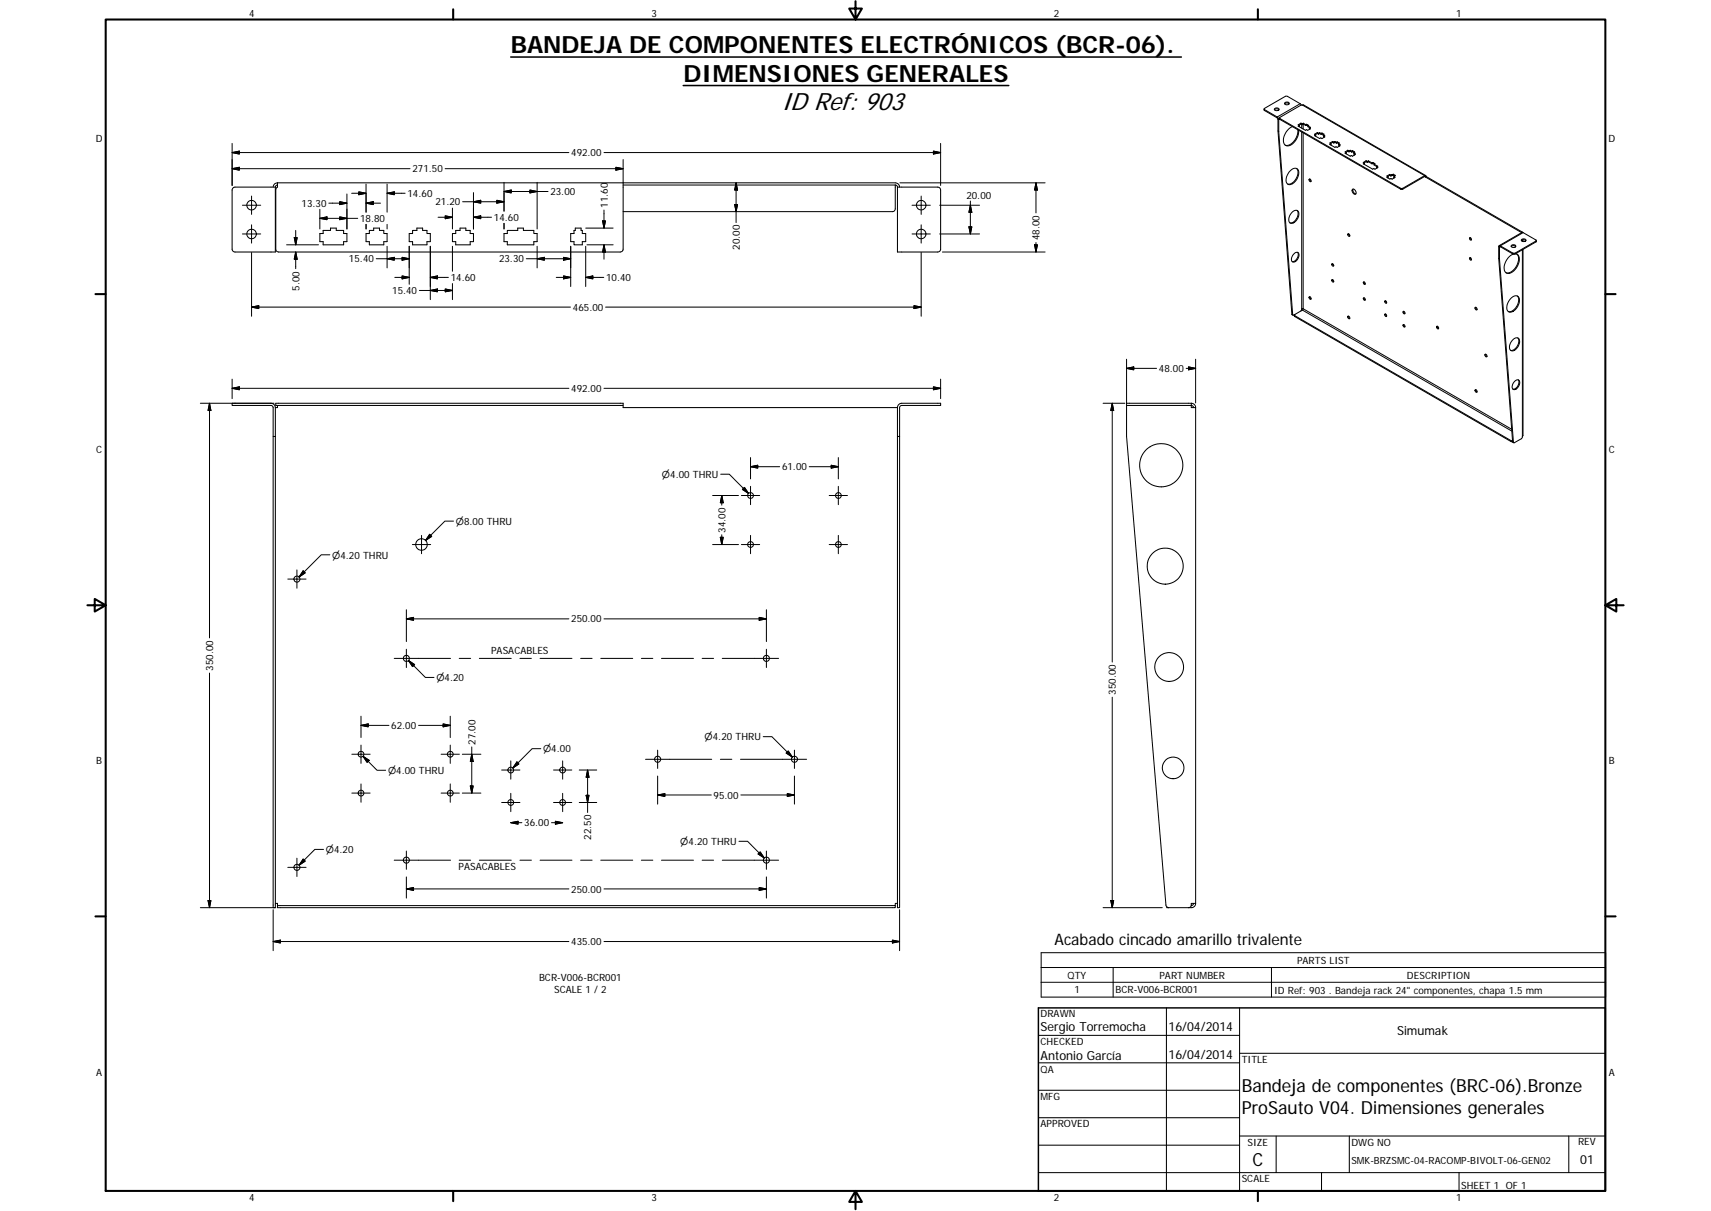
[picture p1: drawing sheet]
<svg xmlns="http://www.w3.org/2000/svg" width="594mm" height="420mm" viewBox="0 0 594 420" stroke-linecap="round" stroke-linejoin="round" font-family="sans-serif">
<g fill="none" stroke="#000" stroke-width=".36">
<path d="M438.9 37.8l.1 .5 4.7 2.8v4.3M442.5 38.1l.8-.4 .8 .4M442.6 37.7l.3-.2a.62 .62 0 0 1 .8-.1 .62 .62 0 0 1 .2 .8l-.2 .1a.7 .7 0 0 1-.8 .1 .7 .7 0 0 1-.3-.7zM446 36l.8-.3 .8 .3M446.1 35.6l.3-.1a.63 .63 0 0 1 .8-.1 .63 .63 0 0 1 .2 .8l-.2 .1a.68 .68 0 0 1-.8 .1 .68 .68 0 0 1-.3-.8zM451.8 36.4l-.4-.4-4.8-2.6-7.6 4.2v.4l4.5 2.6 .4 .5 .1 4.5M444 45.6l-.3-.2 4.9 63.6 .3 .3M444 45.6l4.8 63.6 .3 .2 .5-.3M444.3 40.9l.1 .5 41.9 24.2h.7l7.6-4.4 .3 .2M448 59.3a1.55 1.55 0 0 1 1.6-1 1.55 1.55 0 0 1 1.3 1.4 4 4 0 0 1-3.6 4.3 2.57 2.57 0 0 1-.1-3.7zM448.7 43.9a5.1 5.1 0 0 0-2.7 6.2 2.3 2.3 0 0 0 3.5-.9 5.2 5.2 0 0 0 1.4-4M450.2 58.4a3.9 3.9 0 0 1-1.8 5.2l-1.3 .2"/>
<path d="M450.6 45a5.2 5.2 0 0 1-3.8 5.5l-.5-.1M451.2 43.5l-.2 .4M451.2 43.5l-.5 .3 2.6 1.4 .3-.2 .4 .2 1-.5-.4-.3M451.7 43l.4 .3M451.7 42.7l-1 .6 .5 .2M451.7 43l-.7 .5M451.7 42.7v.3M451.7 42.7l.4 .3M452.1 43v.3M452.5 42.8l.9 .5M452.5 42.8v.3M452.5 43.1l-.4 .2"/>
<path d="M452.5 43.1l.9 .5M452.5 42.8l-.4 .2M453.4 43.3v.3M453.7 43.1l.7 .4-.3 .2M453.7 43.1v.3M453.7 43.4l-.3 .2M453.7 43.4l.4 .3M453.7 43.1l-.3 .2M454.1 43.7v.3l.7 .3M454.1 43.7l.9 .5-.4 .2M454.6 44.4l.2 .4M456.8 46.8l-.1 .4"/>
<path d="M457.4 46.3l-.7 .4M457.4 46v.3M457.4 46l.4 .2M457.4 46.3l.4 .3M457.4 46l-1 .6 .4 .2M457.8 46.2v.4M458.2 46.3l-.4 .3M458.2 46v.3M458.2 46l.5 .3M458.2 46.3l.5 .3M458.2 46l-.4 .2M458.7 46.3v.3"/>
<path d="M459 46.5l.5 .2M459 46.2l-.3 .1M459 46.2l.7 .4-.3 .1M459 46.2v.3M459 46.5l-.3 .1M459.4 46.7l.6 .4-.4 .2 .4 .2-1 .6-.4-.3-.4 .3-1.8-1 .4-.3M459.4 46.7l.3 .5M459.6 47.3l.1 .3M462.1 49.9l-.1 .4M462.7 49.4l-.7 .4M462.7 49.1v.3M462.7 49.1l.4 .2"/>
<path d="M462.7 49.4l.4 .2M462.7 49.1l-1 .5 .4 .3M463.1 49.3v.3M463.5 49.4l-.4 .2M463.5 49.1v.3M463.5 49.1l.5 .3M463.5 49.4l.5 .3M463.5 49.1l-.4 .2M464 49.4v.3M464.3 49.2l-.3 .2M464.3 49.2l.7 .4-.3 .2M464.3 49.2v.3"/>
<path d="M464.3 49.5l-.3 .2M464.3 49.5l.4 .3M464.7 49.8l.6 .3-.4 .2 .4 .3-1 .5-.4-.2-.4 .2-1.8-1 .4-.2M464.7 49.8l.3 .5M464.9 50.3l.1 .4M467.4 52.9l-.4 .3 1.8 1 .4-.2 .4 .2 1-.6-.4-.2M467.4 52.9l-.1 .4M468 52.5l-.7 .4M468 52.1v.4M468 52.1l.4 .3M468 52.5l.4 .2M468 52.1l-1 .6 .4 .2"/>
<path d="M468.4 52.4v.3M468.8 52.5l-.4 .2M468.8 52.2l-.4 .2M468.8 52.2l.5 .3M468.8 52.2v.3M468.8 52.5l.5 .3M469.3 52.5v.3M469.6 52.6l.4 .3M469.6 52.3l-.3 .2M469.6 52.3l.7 .4-.3 .2M469.6 52.3v.3M469.6 52.6l-.3 .2"/>
<path d="M470 52.9l.3 .4M470 52.9l.5 .3-.3 .2M470.2 53.4l.1 .4M473.8 56.6l-.2 .4M473.8 56.6l-.5 .2 3.3 1.9 .4-.2 .4 .2 1-.6-.4-.2 .4-.2-1.3-.7M474.3 56.1l-.7 .4M474.3 55.8v.3M474.3 55.8l.4 .2M474.3 56.1l.4 .2M474.3 55.8l-1 .6 .5 .2M474.7 56v.3M475.1 56.1l-.4 .2"/>
<path d="M475.1 55.8v.3M475.1 55.8l-.4 .2M475.1 56.1l1.3 .8M475.1 55.8l1.3 .7M476.4 56.5v.4M476.7 56.4l.7 .4-.3 .2M476.7 56.4v.3M476.7 56.7l-.3 .2M476.7 56.7l.4 .2M476.7 56.4l-.3 .1M477.1 57v.3l1 .5M478 57.9l.1 .4"/>
<path d="M81 65.2l.6-.3h14v22.5h-14l-.9-.5-.1-21zM96.3 63.4a1.52 1.52 0 0 0-1.5 1.5M96.3 64.2l-.5 .2-.2 .5M96.3 63.4h214.5a1.52 1.52 0 0 1 1.5 1.5M199.7 79.1h2.1v.8h.4v1.1h1.2v2.8h-1.2v1.1h-2.9v-1.1h-1.1v-2.8h1.1v-1.1h.4zM216.4 64.2h94.4M216.4 63.4v23l-.4 .8-.7 .2h-118.8l-.5-.3-.2-.7v-20.8a2.24 2.24 0 0 0 .5-2.1v-.1M310.8 64.2l.6 .2 .2 .5M310.8 64.2v8.3l-.3 .7-.6 .2h-93.5M311.6 64.9h14l.8 .4 .2 .6v20.5l-.4 .8-.6 .2h-14zM448.8 73.5a1.28 1.28 0 0 1 1.8-.3 1.28 1.28 0 0 1 .3 1.8l-.1 .3a2.39 2.39 0 0 1-3 2 3 3 0 0 1 1-3.8zM450.3 73a3 3 0 0 1-2.4 4.3"/>
<path d="M454.7 62.1l.2 .1a.43 .43 0 0 1 .4 .4 .43 .43 0 0 1-.4 .4l-.4-.5zM454.8 62.1l.4 .8M469.6 65.7a1.09 1.09 0 0 1 1.1 .5 1.09 1.09 0 0 1-.2 1.2 1.22 1.22 0 0 1-.9-1.7zM469.8 65.6l-.1 .5a1.27 1.27 0 0 0 1.1 1.2M481.9 61.3l-.1 .4M481.9 61.3l-.3 .3 1 .5 .4-.2 .4 .3 1-.6-.5-.3M482.5 60.8l-.7 .4M482.5 60.5v.3M482.5 60.5l.4 .3M482.5 60.8l.4 .3M482.5 60.5l-1 .6 .4 .2M482.9 60.8v.3"/>
<path d="M483.3 60.5l.2 .1M483.3 60.5v.3M483.3 60.8l-.4 .3M483.3 60.8l.2 .1M483.3 60.5l-.4 .3M483.5 60.6v.3M483.8 60.5l.7 .4-.3 .1M483.8 60.5v.3M483.8 60.8l.4 .2M483.8 60.8l-.3 .1M483.8 60.5l-.3 .1M483.9 61.3l.2 .4"/>
<path d="M484.2 61l.2 .1-.5 .2M484.2 61v.2M494.9 61.4l33.5 19.3M495 60.9l-42.4-24.5-.9 .1-7.4 4.4 42 24.4h.7l7.6-4.4h.3l.3 .3M495.2 61.2l33.5 19.4M495.2 61.2l-.3 .2M111.1 81h1.1v-1.1h2.6v-.8h1.9v.8h2.6v1.1h1.2v2.8h-1.2v1.1h-7.1v-1.1h-1.1zM127.1 81h1.1v-1.1h1.5v-.8h2.1v.8h1.5v1.1h1.1v2.8h-1.1v1.1h-5.1v-1.1h-1.1zM142.1 81h1.1v-1.1h1.6v-.8h1.9v.8h1.5v1.1h1.2v2.8h-1.2v1.1h-5v-1.1h-1.1zM157.1 81h1.1v-1.1h1.5v-.8h2v.8h1.6v1.1h1.1v2.8h-1.1v1.1h-5.1v-1.1h-1.1zM175 81h1.1v-1.1h3.7v-.8h1.9v.8h3.6v1.1h1.2v2.8h-1.2v1.1h-9.2v-1.1h-1.1zM449.1 88.2a1.05 1.05 0 0 1 1.6-.6 1.05 1.05 0 0 1 .2 1.7 1.57 1.57 0 0 1-2.3 1.3 2.25 2.25 0 0 1 .5-2.4z"/>
<path d="M450.5 87.6a2.31 2.31 0 0 1-1.8 3.2M462.5 91.5h.3a.41 .41 0 0 1 .3 .4 .41 .41 0 0 1-.3 .5l-.4-.5zM462.5 97l.4 .2 .2 .6a.5 .5 0 0 1-.6-.2 .5 .5 0 0 1 0-.6zM462.7 91.5l.4 .7M462.7 97l.4 .7M468 81.1l.3 .1a.43 .43 0 0 1 .4 .4 .43 .43 0 0 1-.4 .4l-.3-.3zM468.2 81.1l.4 .8M473.4 97.8h.2a.45 .45 0 0 1 .4 .4 .45 .45 0 0 1-.2 .5l-.4-.3zM473.6 97.8l.4 .7M510.3 82.5a.42 .42 0 0 1 .6 .2 .42 .42 0 0 1-.4 .6zM510.3 89.4a.42 .42 0 0 1 .6 .3 .42 .42 0 0 1-.4 .5zM510.5 82.4l.4 .8"/>
<path d="M510.5 89.4l.4 .7M520.5 85.2l8.1-4.6 4.8 2.8-7.6 4.5-5.3-2.7-.1 4.5M520.6 89.8l-.2-.1 4.8 63.6M524.7 85.6l.6-.4 1 .4M524.8 85.2l.1-.2a.77 .77 0 0 1 .9-.1 .77 .77 0 0 1 .4 .7l-.1 .1a.77 .77 0 0 1-.9 .2 .77 .77 0 0 1-.4-.7zM526.2 88a2.26 2.26 0 0 1 1.1 3.5 4.2 4.2 0 0 1-4.1 3.3 2.92 2.92 0 0 1-.3-4.3 5 5 0 0 1 2.5-2.3M526.6 88.1a4 4 0 0 1-.9 5.4 2.78 2.78 0 0 1-2.8 1.1M528.2 83.5l.6-.3 1 .3M528.3 83.1l.3-.2a.61 .61 0 0 1 .9 0 .61 .61 0 0 1 .1 .8l-.2 .1a.68 .68 0 0 1-.8 0 .68 .68 0 0 1-.3-.7zM528.8 86.6v64.5l-.6 1.1-2.5 1.4-.2-.2-4.9-63.6M528.8 83.2v.6M533.4 83.4v.5l-7.5 4.3-.6-.1-4.6-2.5-.1 4.2"/>
<path d="M449.4 109.3l.1 .5 75.2 43.4 .5 .1M449.6 109.1v.4l75.6 43.5M451.6 107.9l.4-.8h.5l-.3 .5-2.6 1.5M454.6 103h.3a.43 .43 0 0 1 .4 .4 .43 .43 0 0 1-.4 .4l-.4-.5zM454.8 102.9l.4 .8M468 109.7h.3a.44 .44 0 0 1 .4 .5 .44 .44 0 0 1-.4 .4l-.4-.5zM468.2 109.7l.4 .7M473.4 103.3h.2a.45 .45 0 0 1 .4 .4 .45 .45 0 0 1-.2 .5l-.4-.3zM473.6 103.3l.4 .7M480.8 104.4a.46 .46 0 0 1 .6 .2 .46 .46 0 0 1-.2 .6l-.4-.3zM480.8 108.9h.2a.45 .45 0 0 1 .4 .4 .45 .45 0 0 1-.2 .5l-.4-.3zM481 104.4l.5 .7"/>
<path d="M481 108.9l.5 .8M487.2 112.6h.2a.47 .47 0 0 1 .4 .4 .47 .47 0 0 1-.3 .5l-.4-.5zM487.2 108h.2a.47 .47 0 0 1 .4 .4 .47 .47 0 0 1-.3 .5l-.4-.5zM487.4 112.6l.4 .7M487.4 108l.4 .7M498.8 113.2l.5 .2a.35 .35 0 0 1 .3 .4 .35 .35 0 0 1-.5 .2zM499.1 113.2l.4 .8M512.2 106.6l.3 .1a.44 .44 0 0 1 .4 .4 .44 .44 0 0 1-.4 .4l-.4-.5zM512.4 106.6l.4 .8M524.6 103.5a1.55 1.55 0 0 1 1.6-.9 1.55 1.55 0 0 1 1.4 1.3 4.3 4.3 0 0 1-3.4 4.4 1.8 1.8 0 0 1-.9-2.6zM525.5 117.7a1.28 1.28 0 0 1 1.8-.3 1.28 1.28 0 0 1 .2 1.8l-.1 .3a2.34 2.34 0 0 1-2.9 2 2.94 2.94 0 0 1 1-3.8zM526.8 102.7a3.6 3.6 0 0 1-1.2 4.8l-1.1 .6h-.8"/>
<path d="M527 117.2a3 3 0 0 1-2.5 4.3M95.8 139.9h120.6v.8h-120.6zM413.6 139.9v.8h-22.4M413.6 139.9a1.52 1.52 0 0 1 1.5 1.5M413.6 139.9h-22.4v.8M512.2 135.2a.46 .46 0 0 1 .6 .3 .46 .46 0 0 1-.3 .6l-.4-.5zM512.4 135.2l.4 .8M515.6 122.9h.4a.44 .44 0 0 1 .3 .5 .44 .44 0 0 1-.3 .4l-.4-.4zM515.8 122.9l.5 .8M525.8 132.4a1.06 1.06 0 0 1 1.5-.5 1.06 1.06 0 0 1 .2 1.6 1.57 1.57 0 0 1-2.3 1.4 2.3 2.3 0 0 1 .6-2.5zM527.1 131.8a2.32 2.32 0 0 1-1.8 3.2M95.6 141.4v173.5h-.8v-163.5h.8"/>
<path d="M96.3 140.7a.46 .46 0 0 1-.1 .7 .46 .46 0 0 1-.6-.3l-.7-.9-.8-.3h-13.5v.8l13.9 .1 .3 .6v10M216.4 140.7v.7h95.2M311.6 141.4v10M311.6 141.4a1.52 1.52 0 0 1 1.5-1.5h13.5v.8h-13.5l-.5 .2-.3 .5v173.5h-.7v-163.5h.7M391.2 140.7v10.7l13.6 162.6 .3 .6 .7 .3M414.4 141.4a.58 .58 0 0 0-.8-.6v.6h1.5M415.1 141.4v172M525.2 153.3l.4 .3M95.6 313.4a.52 .52 0 0 1 .8 .1 .52 .52 0 0 1-.1 .7M96.3 314.2h214.5v.7h-214.5zM311.6 313.4a.53 .53 0 0 0-.8 0 .53 .53 0 0 0 0 .8M405.2 314.7v.2h.6"/>
<path d="M413.6 314.2h.1M414.4 313.4l-.2 .6-.6 .2M415.1 313.4h-1.5a1.09 1.09 0 0 1-.9 1.5M415.1 313.4a1.45 1.45 0 0 1-1.5 1.5h-7.8M360.5 359.2h69.9M405 349.7v63.5M430.4 349.7v63.5M360.5 368.7h69.9M360.5 378.3h69.9M430.4 365.4h127M360.5 387.8h69.9M360.5 397.3h69.9"/>
<path d="M430.4 394.1h127M443.1 394.1v12.7M468.5 394.1v12.7M544.7 394.1v12.7M360.5 406.8h196.9M458.8 406.8v6.4M506.6 406.8v6.4"/>
<circle cx="87.3" cy="71.2" r="1.66"/>
<circle cx="319.8" cy="71.2" r="1.66"/>
<circle cx="87.3" cy="81.2" r="1.65"/>
<circle cx="319.8" cy="81.2" r="1.65"/>
<circle cx="260.6" cy="171.9" r="1.01"/>
<circle cx="291.1" cy="171.9" r="1"/>
<circle cx="403.2" cy="161.4" r="7.5"/>
<circle cx="146.4" cy="188.9" r="2.01"/>
<circle cx="260.6" cy="188.9" r="1"/>
<circle cx="291.1" cy="188.9" r=".99"/>
<circle cx="404.6" cy="196.4" r="6.2"/>
<circle cx="103.1" cy="200.9" r="1.05"/>
<circle cx="141.1" cy="228.4" r="1.05"/>
<circle cx="266.1" cy="228.4" r="1.05"/>
<circle cx="406" cy="231.4" r="5"/>
<circle cx="125.4" cy="261.7" r=".99"/>
<circle cx="125.4" cy="275.2" r="1"/>
<circle cx="156.3" cy="261.7" r=".99"/>
<circle cx="156.4" cy="275.2" r="1"/>
<circle cx="177.4" cy="278.4" r="1"/>
<circle cx="177.4" cy="267.2" r="1"/>
<circle cx="195.4" cy="267.2" r="1.01"/>
<circle cx="195.4" cy="278.4" r="1.01"/>
<circle cx="228.4" cy="263.4" r="1.05"/>
<circle cx="275.8" cy="263.4" r="1.05"/>
<circle cx="407.3" cy="266.4" r="3.7"/>
<circle cx="141.1" cy="298.4" r="1.05"/>
<circle cx="266.1" cy="298.4" r="1.05"/>
<circle cx="103.1" cy="300.9" r="1.05"/>
</g>
<g fill="none" stroke="#000" stroke-width=".35">
<path d="M439 38v.3M451.4 36l-7.9 4.6v.3M452.2 36.4l42.4 24.5M80.6 52.9l2.5-.5v1zM80.6 58.5l2.5-.5v1zM80.6 52.9h116.9M80.6 58.5h61.8M80.6 49.8v14.5M154.6 58.5h61.8M209.7 52.9h116.9M213.8 58l2.6 .5-2.6 .5zM216.4 55.4v7.9"/>
<path d="M324.1 52.4l2.5 .5-2.5 .5zM326.6 49.8v14.5M444.3 41.3l-.6 .1M444.4 41.1v.3M452 43.2v1.2M452 45.8v61.3M452.5 46.1v61l72.4 41.8M452.5 43.1v1.7M84.2 71.2h6.3M87.3 68v6.4M87.3 78v6.3M102.7 79.9v5"/>
<path d="M111.1 72.6v6.8M111.1 75.8l2.4-.6v1zM114.2 70.5h6.3M118 75.2l2.5 .6-2.5 .4zM118 70l2.5 .5-2.5 .5zM120.5 67.3v12.1M122.1 67.1h5M124.2 75.8h-13.1M124.6 66.6l2.5 .5-2.5 .5zM127.1 63.9v9.7M127.1 77.9v1.5M127.1 70.5l2.5-.5v1z"/>
<path d="M127.1 70.5h5M134.4 63.9v9.7M134.4 77.9v1.5M134.4 67.1h6.3M134.4 67.1l2.5-.5v1zM152.1 75.4h5M154.6 74.9l2.5 .5-2.5 .5zM157.1 72.2v7.2M160.6 70h14.4M164.4 66.8v12.6M164.4 75.4l2.5-.5v1zM164.4 70l2.5-.5v1z"/>
<path d="M164.4 75.4h6.3M172.5 69.5l2.5 .5-2.5 .5zM175 63.3v10M175 77.5v1.9M175 66.4l2.5-.5v1zM175 66.4h15.3M184 65.9l2.5 .5-2.5 .5zM186.5 63.3v16.1M203.4 79.1h9.5M209.2 76.6h1l-.5 2.5zM209.7 72.9v6.2M255.1 71h1l-.5 2.4z"/>
<path d="M255.6 63.4v13.8M255.6 63.4l.5 2.5h-1zM312.5 63.4h50.4M316.7 71.2h6.3M319.8 68v6.4M319.8 78v6.3M326.3 71.2h13.8M336.4 78.7h1l-.5 2.5zM336.9 69.7v11.5M336.9 71.2l.5 2.5h-1zM359.7 63.4v10.5M359.7 63.4l.5 2.5h-1z"/>
<path d="M486.3 65.3v.3M487 65.3v.3M494.6 61.2l.3 .2M84.2 81.2h6.3M87.3 87.6v22.1M99.5 84.9h11.1M102.2 82.4h1l-.5 2.5zM102.7 87.4v5.8M102.7 87.4l.5 2.5h-1zM130.6 89.8h11.5M134.4 89.8l2.5-.5v1zM134.4 85.4v7.5"/>
<path d="M137.1 96.2h5M139.6 89.3l2.5 .5-2.5 .5zM139.6 95.7l2.5 .5-2.5 .6zM142.1 85.4v13.2M149.4 96.2l2.5-.5v1.1zM149.4 96.2h6.3M149.4 85.4v18.5M157.1 85.4v8.7M157.1 98.4v5.5M182.7 89.8h15.5M186.5 85.4v7.5M186.5 89.8l2.5-.5v1z"/>
<path d="M193.1 96.2h5.1M195.7 89.3l2.5 .5-2.5 .5zM195.7 95.7l2.5 .5-2.5 .6zM198.2 85.4v14M203.4 96.2h6.2M203.4 85.4v14M203.4 96.2l2.4-.5v1.1zM203.8 84.9h9.1M209.7 84.9v5M209.7 84.9l.5 2.5h-1zM316.7 81.2h6.3M319.8 87.6v22.1"/>
<path d="M326.3 81.2h13.8M327.2 87.4h35.7M359.2 84.9h1l-.5 2.5zM359.7 84.1v3.3M525.3 87.8v.3M526 87.8v.3M528.3 80.7v.1M528.6 83.2v.6M528.6 86.7v64.7M528.8 80.7l-7.9 4.6v.3h-.5M533.3 83.7v.2M87.3 106.6l2.5-.6v1.1z"/>
<path d="M87.3 106.6h110.8M145.6 100.8h11.5M149.4 100.8l2.5-.5v.9zM154.6 100.3l2.5 .5-2.5 .4zM210.3 106.6h109.5M317.3 106l2.5 .6-2.5 .5zM448.6 109l.2 .2M449.6 109.5v.3M452.2 107.6l72.7 42M69.6 139.9h25.6M72.7 139.9l.5 2.5h-1zM72.7 139.9v81.4"/>
<path d="M80.6 131.6v6.7M80.6 134.7l2.5-.5v1zM80.6 134.7h116.9M209.7 134.7h116.9M324.1 134.2l2.5 .5-2.5 .5zM326.6 131.6v6.7M383 139.9h7.6M386.2 139.9l.5 2.5h-1zM386.2 139.9v89.8M391.2 124.6v15.2M391.2 127.8l2.5-.5v1zM391.2 127.8h10.4"/>
<path d="M411.9 127.8h3.2M412.7 127.3l2.4 .5-2.4 .5zM415.1 124.6v15.2M260.6 158.8v7.4M291.1 158.8v7.4M524.7 152.9v.3M525.2 153.3l.3 .1M247.4 171.9h9M250.2 164.5h3l6.7 6.7M250.6 171.9v3.4M250.6 171.9l.5 2.5h-1zM257.4 171.9h6.4"/>
<path d="M257.8 169.8l.7-.7 1.4 2.1zM260.6 161.9l2.5-.5v1zM260.6 161.9h10.1M260.6 168.7v6.4M281 161.9h10.1M287.9 171.9h6.4M288.6 161.4l2.5 .5-2.5 .5zM291.1 168.7v6.4M103.1 197.7v6.4M105.3 198.1l.7 .7-2.2 1.4zM114.5 192.5h-3l-7.7 7.7M143.2 188.9h6.3"/>
<path d="M146.4 185.8v6.3M149.2 185.4l.7 .7-2.1 1.4zM157.5 180.8h-3l-6.7 6.7M247.4 188.9h9M250.1 186.4h1l-.5 2.5zM250.6 185.5v3.4M257.4 188.9h6.4M260.6 185.8v6.3M287.9 188.9h6.4M291.1 185.8v6.3M99.9 200.9h6.4M141.1 214.7l2.5-.5v1z"/>
<path d="M141.1 214.7h56.4M141.1 211.5v11.1M209.7 214.7h56.4M263.6 214.2l2.5 .5-2.5 .5zM266.1 211.5v11.1M72.7 233.5v81.4M136.9 228.4h19.5M141.1 225.3v6.3M141.8 229.2l5.9 5.8h3M141.8 229.2l2.2 1.4-.8 .7zM159.4 228.4h4M166.4 228.4h11.1"/>
<path d="M180.5 228.4h4M187.5 228.4h11.1M201.6 228.4h4M208.6 228.4h11.1M222.7 228.4h4M229.7 228.4h11.1M243.8 228.4h4M250.8 228.4h19.5M266.1 225.3v6.3M125.3 248.5v7.4M125.3 258.5v6.4M125.3 251.7l2.5-.5v1z"/>
<path d="M125.3 251.7h9.8M145.3 251.7h11M153.9 251.2l2.4 .5-2.4 .5zM156.3 248.5v7.4M156.3 258.5v6.4M163.8 259.1v16.1M187.8 259.8h-3l-6.8 6.7M265 255.6h3l7.1 7.1M386.2 241.9v73M122.2 261.7h6.3M122.2 275.2h6.3M125.3 272v6.3"/>
<path d="M126.1 262.4l2.1 1.4-.7 .7zM126.1 262.4l4.8 4.9h3M153.2 261.7h6.3M153.2 275.2h6.3M156.3 272v6.3M160.5 261.7h6.5M160.5 275.2h6.5M163.3 272.7h1l-.5 2.5zM163.8 261.7l.5 2.5h-1zM174.2 267.2h6.3M174.2 278.4h6.3M177.3 264v6.3"/>
<path d="M177.3 275.3v6.3M179.5 264.4l.7 .7-2.2 1.4zM192.2 267.2h6.3M192.2 278.4h6.3M195.4 264v6.3M195.4 275.3v6.3M201.1 267.2h6.1M201.1 278.4h6.1M203.5 275.9h1l-.5 2.5zM204 267.2v14.7M204 267.2l.5 2.5h-1zM224.1 263.4h23"/>
<path d="M228.3 260.3v6.3M228.3 269.3v9.7M228.3 275.8l2.5-.4v.9zM228.3 275.8h18.7M250.1 263.4h4M257.1 263.4h23M257.2 275.8h18.6M273.4 275.4l2.4 .4-2.4 .5zM273.7 260.6l1.4 2.1-2.1-1.4zM275.8 260.3v6.3M275.8 269.3v9.7M103.1 297.8v6.3"/>
<path d="M105.3 298.1l.7 .7-2.2 1.4zM112.3 294.7h-3l-5.5 5.5M136.9 298.4h19.5M141.1 295.3v6.3M159.4 298.4h4M166.4 298.4h11.1M177.3 285.4l2.6-.5v1zM177.3 285.4h3.9M180.5 298.4h4M187.5 298.4h11.1M191.5 285.4h3.9M192.8 284.9l2.6 .5-2.6 .5z"/>
<path d="M201.6 298.4h4M208.6 298.4h11.1M222.7 298.4h4M229.7 298.4h11.1M243.8 298.4h4M250.8 298.4h19.5M256.6 291.9h3l5.8 5.8M263.9 295.6l1.5 2.1-2.2-1.4zM266.1 295.3v6.3M69.6 314.9h26.2M72.2 312.4h1l-.5 2.5zM94.8 315.6v14.2"/>
<path d="M99.9 300.9h6.4M141.1 308.4l2.5-.5v1zM141.1 308.4h56.4M141.1 304.2v7.4M209.7 308.4h56.4M263.6 307.9l2.5 .5-2.5 .5zM266.1 304.2v7.4M312.3 315.6v14.2M383 314.9h20.6M385.7 312.4h1l-.5 2.5zM94.8 326.7l2.6-.5v1zM94.8 326.7h102.7"/>
<path d="M209.7 326.7h102.6M309.9 326.2l2.4 .5-2.4 .5zM361.5 330.5h196v15.4h-196zM361.5 335.7h196M386.5 335.7v10.2M441.5 335.7v10.2M361.5 340.8h196"/>
</g>
<g fill="none" stroke="#000" stroke-width=".71">
<path d="M36.7 6.8h520.7v406.4h-520.7zM157.3 3.2v3.6M297 .4v6.4l-2.2-3.8h4.5l-2.3 3.8M436.7 3.2v3.6M33.1 102h3.6M557.4 102h3.6M30.3 210h6.4l-3.8-2.2v4.4l3.8-2.2M557.4 210l3.8 2.2v-4.4l-3.8 2.2h6.3M33.1 317.9h3.6M557.4 317.9h3.6M157.3 413.2v3.6M297 413.2l2.3 3.8h-4.5l2.2-3.8v6.3"/>
<path d="M436.7 413.2v3.6"/>
</g>
<path d="M360.5 349.7h196.9v63.5h-196.9z" fill="none" stroke="#000" stroke-width=".51"/>
<g fill="#000" stroke="#000" stroke-width=".35">
<path d="M80.6 52.9l2.5-.5v1zM80.6 58.5l2.5-.5v1zM213.8 58l2.6 .5-2.6 .5zM324.1 52.4l2.5 .5-2.5 .5zM111.1 75.8l2.4-.6v1zM118 75.2l2.5 .6-2.5 .4zM118 70l2.5 .5-2.5 .5zM124.6 66.6l2.5 .5-2.5 .5zM127.1 70.5l2.5-.5v1zM134.4 67.1l2.5-.5v1zM154.6 74.9l2.5 .5-2.5 .5zM164.4 75.4l2.5-.5v1z"/>
<path d="M164.4 70l2.5-.5v1zM172.5 69.5l2.5 .5-2.5 .5zM175 66.4l2.5-.5v1zM184 65.9l2.5 .5-2.5 .5zM209.2 76.6h1l-.5 2.5zM255.1 71h1l-.5 2.4zM255.6 63.4l.5 2.5h-1zM336.4 78.7h1l-.5 2.5zM336.9 71.2l.5 2.5h-1zM359.7 63.4l.5 2.5h-1zM102.2 82.4h1l-.5 2.5zM102.7 87.4l.5 2.5h-1z"/>
<path d="M134.4 89.8l2.5-.5v1zM139.6 89.3l2.5 .5-2.5 .5zM139.6 95.7l2.5 .5-2.5 .6zM149.4 96.2l2.5-.5v1.1zM186.5 89.8l2.5-.5v1zM195.7 89.3l2.5 .5-2.5 .5zM195.7 95.7l2.5 .5-2.5 .6zM203.4 96.2l2.4-.5v1.1zM209.7 84.9l.5 2.5h-1zM359.2 84.9h1l-.5 2.5zM87.3 106.6l2.5-.6v1.1zM149.4 100.8l2.5-.5v.9z"/>
<path d="M154.6 100.3l2.5 .5-2.5 .4zM317.3 106l2.5 .6-2.5 .5zM80.6 134.7l2.5-.5v1zM324.1 134.2l2.5 .5-2.5 .5zM391.2 127.8l2.5-.5v1zM412.7 127.3l2.4 .5-2.4 .5zM72.7 139.9l.5 2.5h-1zM386.2 139.9l.5 2.5h-1zM250.6 171.9l.5 2.5h-1zM257.8 169.8l.7-.7 1.4 2.1zM260.6 161.9l2.5-.5v1zM288.6 161.4l2.5 .5-2.5 .5z"/>
<path d="M105.3 198.1l.7 .7-2.2 1.4zM149.2 185.4l.7 .7-2.1 1.4zM250.1 186.4h1l-.5 2.5zM141.1 214.7l2.5-.5v1zM263.6 214.2l2.5 .5-2.5 .5zM141.8 229.2l2.2 1.4-.8 .7zM125.3 251.7l2.5-.5v1zM153.9 251.2l2.4 .5-2.4 .5zM126.1 262.4l2.1 1.4-.7 .7zM163.3 272.7h1l-.5 2.5zM163.8 261.7l.5 2.5h-1zM179.5 264.4l.7 .7-2.2 1.4z"/>
<path d="M203.5 275.9h1l-.5 2.5zM204 267.2l.5 2.5h-1zM228.3 275.8l2.5-.4v.9zM273.7 260.6l1.4 2.1-2.1-1.4zM273.4 275.4l2.4 .4-2.4 .5zM105.3 298.1l.7 .7-2.2 1.4zM177.3 285.4l2.6-.5v1zM192.8 284.9l2.6 .5-2.6 .5zM263.9 295.6l1.5 2.1-2.2-1.4zM72.2 312.4h1l-.5 2.5zM141.1 308.4l2.5-.5v1zM263.6 307.9l2.5 .5-2.5 .5z"/>
<path d="M385.7 312.4h1l-.5 2.5zM94.8 326.7l2.6-.5v1zM309.9 326.2l2.4 .5-2.4 .5z"/>
</g>
<path d="M177.3 19.8h232.9M237.2 29.7h113.1" fill="none" stroke="#000" stroke-width=".53"/>
<text font-size="8.7" x="271.3" y="38.2">ID Ref: 903</text>
<g font-size="8.2">
<text x="177.3" y="18.4">BANDEJA DE COMPONENTES ELECTRÓNICOS (BCR-06).</text>
<text x="237.3" y="28.3">DIMENSIONES GENERALES</text>
</g>
<g font-size="6.3">
<text x="431.1" y="378.8">Bandeja de componentes (BRC-06).Bronze</text>
<text x="431.1" y="386.4">ProSauto V04. Dimensiones generales</text>
<text x="434.8" y="404.7">C</text>
</g>
<text font-size="5.5" x="366.1" y="327.9">Acabado cincado amarillo trivalente</text>
<g font-size="4.4">
<text x="361.3" y="357.5">Sergio Torremocha</text>
<text x="405.8" y="357.8">16/04/2014</text>
<text x="485.1" y="359.2">Simumak</text>
<text x="361.3" y="367.9">Antonio García</text>
<text x="405.8" y="367.3">16/04/2014</text>
<text x="548.7" y="404">01</text>
</g>
<g font-size="3.5">
<text x="86.6" y="5.8">4</text>
<text x="226.3" y="5.8">3</text>
<text x="365.9" y="5.8">2</text>
<text x="505.6" y="5.8">1</text>
<text x="33.2" y="49.4">D</text>
<text x="558.5" y="49.4">D</text>
<text x="143.2" y="59.8">271.50</text>
<text x="198.3" y="54.2">492.00</text>
<text x="104.7" y="71.8">13.30</text>
<text x="141.5" y="68.3">14.60</text>
<text x="151.2" y="71.3">21.20</text>
<text x="191.1" y="67.7">23.00</text>
<text x="335.5" y="68.9">20.00</text>
<text x="125" y="77">18.80</text>
<text x="171.5" y="76.7">14.60</text>
<text x="211" y="72.1" transform="rotate(-90 211 72.1)">11.60</text>
<text x="361" y="83.3" transform="rotate(-90 361 83.3)">48.00</text>
<text x="256.9" y="86.7" transform="rotate(-90 256.9 86.7)">20.00</text>
<text x="121.2" y="91.1">15.40</text>
<text x="173.3" y="91.1">23.30</text>
<text x="103.9" y="100.8" transform="rotate(-90 103.9 100.8)">5.00</text>
<text x="156.5" y="97.5">14.60</text>
<text x="210.4" y="97.5">10.40</text>
<text x="136.1" y="102">15.40</text>
<text x="198.9" y="107.8">465.00</text>
<text x="402.4" y="129.1">48.00</text>
<text x="198.3" y="136">492.00</text>
<text x="33.4" y="157.3">C</text>
<text x="558.6" y="157.3">C</text>
<text x="271.5" y="163.2">61.00</text>
<text x="251.9" y="184.8" transform="rotate(-90 251.9 184.8)">34.00</text>
<text x="198.3" y="216">250.00</text>
<text x="170.5" y="226.8">PASACABLES</text>
<text x="74" y="232.7" transform="rotate(-90 74 232.7)">350.00</text>
<text x="387.4" y="241.1" transform="rotate(-90 387.4 241.1)">350.00</text>
<text x="135.9" y="252.9">62.00</text>
<text x="165.1" y="258.3" transform="rotate(-90 165.1 258.3)">27.00</text>
<text x="33.4" y="265.2">B</text>
<text x="558.6" y="265.2">B</text>
<text x="247.8" y="277.1">95.00</text>
<text x="182" y="286.7">36.00</text>
<text x="205.3" y="291.4" transform="rotate(-90 205.3 291.4)">22.50</text>
<text x="159.2" y="301.7">PASACABLES</text>
<text x="198.3" y="309.7">250.00</text>
<text x="198.3" y="327.9">435.00</text>
<text x="450.3" y="334.4">PARTS LIST</text>
<text x="187.2" y="340.3">BCR-V006-BCR001</text>
<text x="370.7" y="339.5">QTY</text>
<text x="402.6" y="339.5">PART NUMBER</text>
<text x="488.5" y="339.5">DESCRIPTION</text>
<text x="192.4" y="344.5">SCALE 1 / 2</text>
<text x="373" y="344.6">1</text>
<text x="387.3" y="344.6">BCR-V006-BCR001</text>
<text x="442.4" y="344.7">ID Ref: 903 . Bandeja rack 24&quot; componentes, chapa 1.5 mm</text>
<text x="361.3" y="353">DRAWN</text>
<text x="361.3" y="362.5">CHECKED</text>
<text x="431.1" y="368.7">TITLE</text>
<text x="33.4" y="373.2">A</text>
<text x="361.3" y="372.1">QA</text>
<text x="558.6" y="373.2">A</text>
<text x="361.3" y="381.6">MFG</text>
<text x="361.3" y="391.2">APPROVED</text>
<text x="433.2" y="397.5">SIZE</text>
<text x="469.2" y="397.5">DWG NO</text>
<text x="547.9" y="397.4">REV</text>
<text x="431.1" y="410.2">SCALE</text>
<text x="507.3" y="412.4">SHEET 1 OF 1</text>
<text x="86.6" y="416.7">4</text>
<text x="226.3" y="416.7">3</text>
<text x="365.9" y="416.7">2</text>
<text x="505.6" y="416.7">1</text>
</g>
<text font-size="3.4" x="469.2" y="403.8">SMK-BRZSMC-04-RACOMP-BIVOLT-06-GEN02</text>
<g font-size="3.3">
<text x="229.8" y="165.8">⌀4.00 THRU</text>
<text x="158.3" y="182.1">⌀8.00 THRU</text>
<text x="115.4" y="193.8">⌀4.20 THRU</text>
<text x="151.5" y="236.3">⌀4.20</text>
<text x="244.7" y="256.8">⌀4.20 THRU</text>
<text x="188.6" y="261">⌀4.00</text>
<text x="134.7" y="268.5">⌀4.00 THRU</text>
<text x="236.2" y="293.2">⌀4.20 THRU</text>
<text x="113.1" y="295.9">⌀4.20</text>
</g>
</svg>
